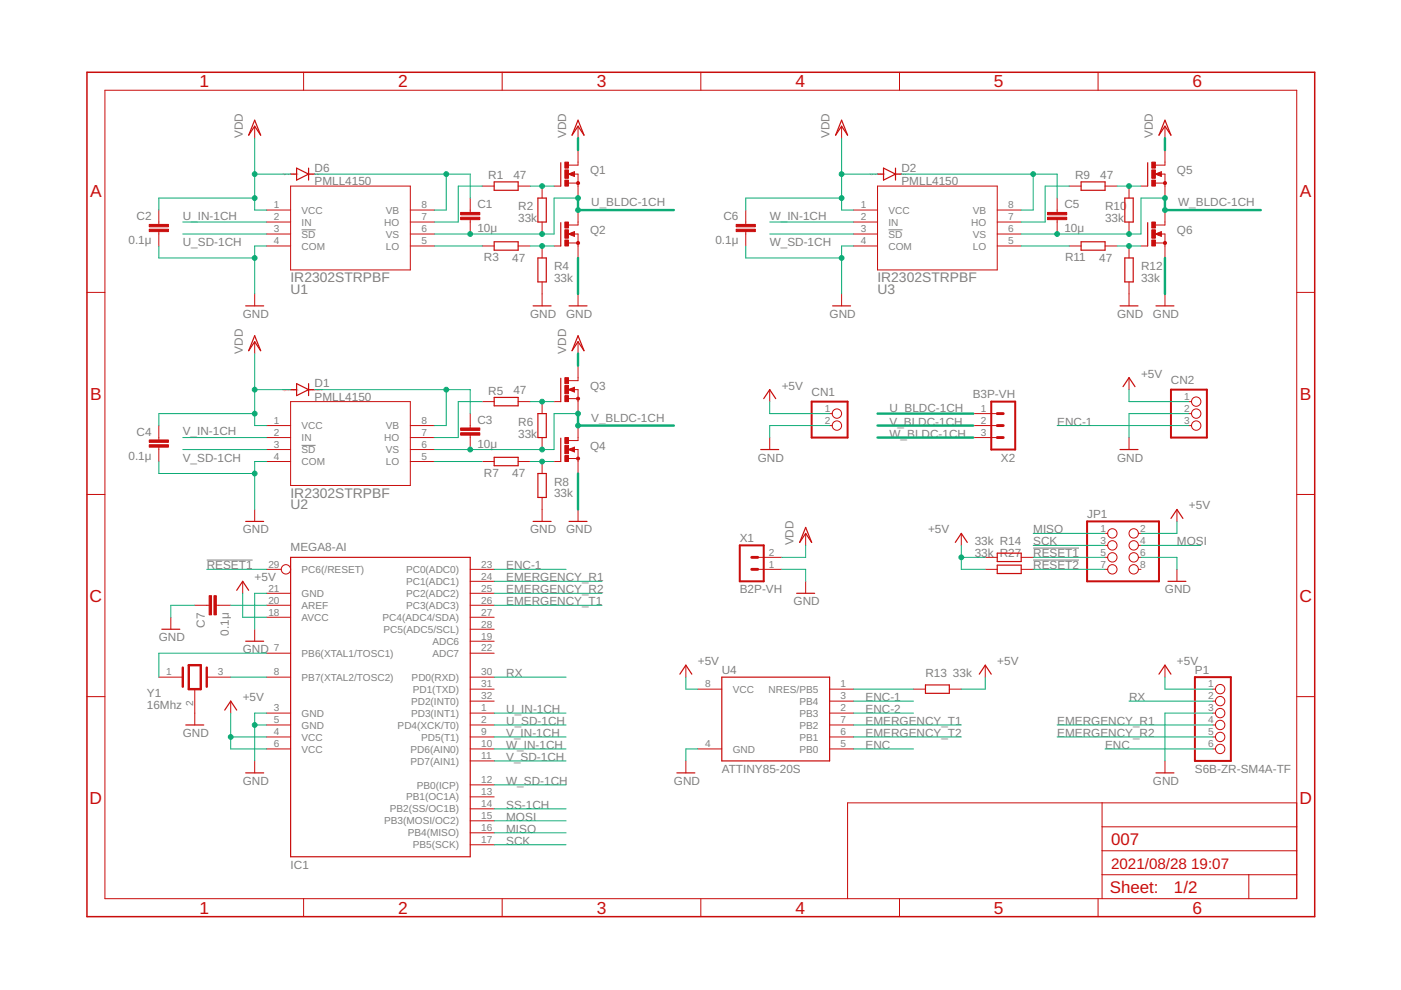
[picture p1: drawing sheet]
<svg xmlns="http://www.w3.org/2000/svg" width="297mm" height="210mm" viewBox="0 0 297 210" stroke-linecap="round" stroke-linejoin="round" font-family="sans-serif">
<path d="M63.9 48.7h3M188.4 48.7h2.9M63.9 94.4h3M43.8 118.7h9.8M219.1 118.7h9.7M219.1 116.2h9.7" fill="none" stroke="#808080" stroke-width=".21"/>
<g fill="none" stroke="#c90d0c" stroke-width=".21">
<path d="M22.2 19.1h252.7v171.4h-252.7zM64.4 15.3v3.8M106.5 15.3v3.8M148.6 15.3v3.8M190.7 15.3v3.8M232.8 15.3v3.8M54 26.8v2.5M61.6 39.5h25.4v17.7h-25.4zM102.2 39.5h2.6M109.9 39.5h2.5M114.9 39.5v2.5M117.5 39.5h1.4"/>
<path d="M120.5 38.8h2.1M120.5 36.9l1.3-.5v1zM121.7 36.9h.9v5.1M122.6 31.8v3.2h-2.1M122.6 26.8v2.5M178.4 26.8v2.5M186.1 39.5h25.3v17.7h-25.3zM226.7 39.5h2.5M234.3 39.5h2.5M239.4 39.5v2.5M241.9 39.5h1.4M245 38.8h2"/>
<path d="M245 36.9l1.2-.5v1zM246.1 36.9h.9v5.1M247 31.8v3.2h-2M247 26.8v2.5M33.7 44.5v3.1M33.7 49.1v3.1M56.5 52.2h5.1M56.5 49.6h5.1M56.5 44.5h5.1M56.5 47.1h5.1M87 52.2h5.1M87 49.6h5.1"/>
<path d="M87 44.5h5.1M87 47.1h5.1M99.7 42v3M99.7 46.6v3M102.2 52.2h2.6M109.9 52.2h2.5M114.9 47.1v2.5M114.9 52.2v2.5M114.9 59.8v5.1M117.5 52.2h1.4M120.5 49.6l1.3-.5v1zM120.5 51.5h2.1"/>
<path d="M121.7 49.6h.9v5.1M122.6 44.5v3.2h-2.1M158.1 44.5v3.1M158.1 49.1v3.1M181 52.2h5.1M181 49.6h5.1M181 44.5h5.1M181 47.1h5.1M211.4 52.2h5.1M211.4 49.6h5.1M211.4 44.5h5.1M211.4 47.1h5.1"/>
<path d="M224.1 42v3M224.1 46.6v3M226.7 52.2h2.5M234.3 52.2h2.5M239.4 47.1v2.5M239.4 52.2v2.5M239.4 59.8v5.1M241.9 52.2h1.4M245 51.5h2M245 49.6l1.2-.5v1zM246.1 49.6h.9v5.1M247 44.5v3.2h-2"/>
<path d="M18.4 62h3.8M54 62.3v2.6M54 72.5v2.5M122.6 62.3v2.6M122.6 72.5v2.5M122.6 77.5v3.2h-2.1M178.4 62.3v2.6M247 62.3v2.6M274.9 62h3.8M33.7 90.2v3.1M33.7 94.8v3.1M56.5 97.9h5.1"/>
<path d="M56.5 95.3h5.1M56.5 90.2h5.1M56.5 92.8h5.1M61.6 85.2h25.4v17.7h-25.4zM87 97.9h5.1M87 95.3h5.1M87 90.2h5.1M87 92.8h5.1M99.7 87.7v3M99.7 92.3v3M102.2 85.2h2.6M102.2 97.9h2.6"/>
<path d="M109.9 85.2h2.5M109.9 97.9h2.5M114.9 85.2v2.5M114.9 92.8v2.5M114.9 97.9v2.5M117.5 85.2h1.4M117.5 97.9h1.4M120.5 82.6l1.3-.5v1zM120.5 95.3l1.3-.5v1zM120.5 84.5h2.1M120.5 97.2h2.1M121.7 82.6h.9v5.1"/>
<path d="M121.7 95.3h.9v5.1M122.6 90.2v3.2h-2.1M163.2 82.6v2.6M163.2 92.8v2.5M175.9 90.2h.5M175.9 87.7h.5M206.4 90.2h5M206.4 92.8h5M206.4 87.7h5M239.4 80.1v2.5M239.4 92.8v2.5M252.1 85.2h.5"/>
<path d="M252.1 90.2h.5M252.1 87.7h.5M18.4 104.8h3.8M54 108v2.6M114.9 105.5v5.1M122.6 108v2.6M160.7 118.2h5M170.8 113.1v2.5M203.8 113.1v2.5M208.9 118.2h2.5M216.5 118.2h2.6M234.3 118.2h.6"/>
<path d="M234.3 113.1h.6M234.3 115.6h.6M241.4 118.2h.5M241.4 113.1h.5M241.4 115.6h.5M249.5 108v2.6M274.9 104.8h3.8M36.2 130.9v2.5M41.3 128.3h3M45.9 128.3h3M51.5 123.3v2.5M54 133.4v2.6"/>
<path d="M56.5 138.5h5.1M56.5 125.8h5.1M56.5 128.3h5.1M56.5 130.9h5.1M56.5 120.7h3.1M99.7 138.5h5.1M99.7 125.8h5.1M99.7 128.3h5.1M99.7 130.9h5.1M99.7 136h5.1M99.7 133.4h5.1M99.7 123.3h5.1"/>
<path d="M99.7 120.7h5.1M160.7 120.7h5M170.8 123.3v2.5M208.9 120.7h2.5M216.5 120.7h2.6M234.3 120.7h.6M241.4 120.7h.5M249.5 120.7v2.6M18.4 147.7h3.8M33.7 143.6h5.1M41.3 146.1v7.6M43.8 143.6h5.1"/>
<path d="M48.9 148.7v2.5M56.5 143.6h5.1M56.5 151.2h5.1M56.5 153.7h5.1M56.5 156.3h5.1M56.5 158.8h5.1M99.7 143.6h5.1M99.7 151.2h5.1M99.7 153.7h5.1M99.7 156.3h5.1M99.7 158.8h5.1M99.7 148.7h5.1"/>
<path d="M99.7 146.1h5.1M145.4 141v2.6M148 158.8h5M148 146.1h5M175.9 151.2h5.1M175.9 153.7h5.1M175.9 156.3h5.1M175.9 158.8h5.1M175.9 148.7h5.1M175.9 146.1h5.1M193.7 146.1h2.5M201.3 146.1h2.5"/>
<path d="M208.9 141v2.6M247 141v2.6M257.2 151.2h.5M257.2 153.7h.5M257.2 156.3h.5M257.2 158.8h.5M257.2 148.7h.5M257.2 146.1h.5M274.9 147.7h3.8M54 161.3v2.6M99.7 179.1h5.1M99.7 176.6h5.1"/>
<path d="M99.7 174h5.1M99.7 171.5h5.1M99.7 169h5.1M99.7 166.4h5.1M99.7 161.3h5.1M145.4 161.3v2.6M233.7 170.2v20.3M233.7 175.3h41.2M247 161.3v2.6M274.9 170.2h-95.2v20.3M64.4 190.5v3.9M106.5 190.5v3.9"/>
<path d="M148.6 190.5v3.9M190.7 190.5v3.9M232.8 190.5v3.9M233.7 185.5h41.2M233.7 180.4h41.2M264.8 185.5v5"/>
<circle cx="177.4" cy="90.2" r=".99"/>
<circle cx="177.4" cy="87.7" r=".99"/>
<circle cx="253.6" cy="87.7" r=".99"/>
<circle cx="253.6" cy="90.2" r=".99"/>
<circle cx="253.6" cy="85.2" r=".99"/>
<circle cx="235.8" cy="115.6" r=".99"/>
<circle cx="235.8" cy="113.1" r=".99"/>
<circle cx="235.8" cy="118.2" r=".99"/>
<circle cx="240.4" cy="113.1" r=".99"/>
<circle cx="240.4" cy="118.2" r=".99"/>
<circle cx="240.4" cy="115.6" r=".99"/>
<circle cx="60.6" cy="120.7" r=".99"/>
<circle cx="235.8" cy="120.7" r=".99"/>
<circle cx="240.4" cy="120.7" r=".99"/>
<circle cx="258.7" cy="151.2" r=".99"/>
<circle cx="258.7" cy="146.1" r=".99"/>
<circle cx="258.7" cy="158.8" r=".99"/>
<circle cx="258.7" cy="148.7" r=".99"/>
<circle cx="258.7" cy="153.7" r=".99"/>
<circle cx="258.7" cy="156.3" r=".99"/>
</g>
<path d="M18.4 15.3h260.3v179.1h-260.3zM121.7 36.7l-.9 .2 .9 .3v-.3h-.3M246.1 36.7l-.9 .2 .9 .3v-.3h-.2M121.7 49.4l-.9 .2 .9 .3v-.3h-.3M246.1 49.4l-.9 .2 .9 .3v-.3h-.2M121.7 82.4l-.9 .2 .9 .3v-.3h-.3M121.7 95.1l-.9 .2 .9 .3v-.3h-.3" fill="none" stroke="#c90d0c" stroke-width=".32"/>
<g fill="none" stroke="#c90d0c" stroke-width=".25">
<path d="M54 25.5l1.3 3.2-1.3-1.9-1.3 1.9zM61.6 36.9h1.3M62.9 35.6l2.5 1.3-2.5 1.3zM65.4 35.6v2.6M65.4 36.9h1.3M104.8 38.6h5.1v1.7h-5.1zM118.9 34.5v5M122.6 25.5l1.2 3.2-1.2-1.9-1.3 1.9zM178.4 25.5l1.3 3.2-1.3-1.9-1.2 1.9zM186.1 36.9h1.2M187.3 35.6l2.6 1.3-2.6 1.3zM189.9 36.9h1.2"/>
<path d="M189.9 35.6v2.6M229.2 38.6h5.1v1.7h-5.1zM243.3 34.5v5M247 25.5l1.3 3.2-1.3-1.9-1.3 1.9zM104.8 51.3h5.1v1.7h-5.1zM114 42h1.8v5.1h-1.8zM114 54.7h1.8v5.1h-1.8zM118.9 47.2v5M229.2 51.3h5.1v1.7h-5.1zM238.5 42h1.8v5.1h-1.8zM238.5 54.7h1.8v5.1h-1.8zM243.3 47.2v5"/>
<path d="M52.1 64.9h3.8M54 71.2l1.3 3.2-1.3-1.9-1.3 1.9zM113 64.9h3.8M120.6 64.9h3.9M122.6 71.2l1.2 3.2-1.2-1.9-1.3 1.9zM176.5 64.9h3.8M237.5 64.9h3.8M245.1 64.9h3.8M61.6 82.6h1.3M62.9 81.3l2.5 1.3-2.5 1.3zM65.4 81.3v2.6M65.4 82.6h1.3"/>
<path d="M104.8 84.3h5.1v1.7h-5.1zM104.8 97h5.1v1.7h-5.1zM114 87.7h1.8v5.1h-1.8zM118.9 80.2v5M118.9 92.9v5M161.3 95.3h3.8M161.9 84.5l1.3-1.9 1.3 1.9M237.5 95.3h3.8M238.1 82l1.3-1.9 1.2 1.9M52.1 110.6h3.8M61.6 118.2h38.1v63.5h-38.1zM113 110.6h3.8"/>
<path d="M114 100.4h1.8v5.1h-1.8zM120.6 110.6h3.9M170.8 111.8l1.3 3.2-1.3-1.9-1.3 1.9zM202.5 115l1.3-1.9 1.3 1.9M211.4 117.3h5.1v1.8h-5.1zM211.4 119.8h5.1v1.8h-5.1zM248.3 109.9l1.2-1.9 1.3 1.9M34.3 133.4h3.8M50.2 125.2l1.3-1.9 1.2 1.9M52.1 136h3.8M168.9 125.8h3.8M247.6 123.3h3.8"/>
<path d="M39.4 153.7h3.8M47.6 150.6l1.3-1.9 1.3 1.9M144.1 142.9l1.3-1.9 1.3 1.9M153 143.6h22.9v17.7h-22.9zM196.2 145.2h5.1v1.8h-5.1zM207.6 142.9l1.3-1.9 1.3 1.9M245.7 142.9l1.3-1.9 1.3 1.9M52.1 163.9h3.8M143.5 163.9h3.8M245.1 163.9h3.8"/>
</g>
<g fill="#c90d0c" stroke="#c90d0c" stroke-width=".21">
<circle cx="122.6" cy="38.8" r=".33"/>
<circle cx="122.6" cy="51.5" r=".33"/>
<circle cx="122.6" cy="84.5" r=".32"/>
<circle cx="122.6" cy="97.2" r=".32"/>
<circle cx="247" cy="38.8" r=".33"/>
<circle cx="247" cy="51.5" r=".33"/>
</g>
<g fill="#c90d0c" stroke="#c90d0c" stroke-width=".21">
<path d="M119.8 38.2h.7v1.3h-.7z"/>
<path d="M119.8 34.4h.7v1.2h-.7z"/>
<path d="M119.8 36h.7v1.8h-.7z"/>
<path d="M119.8 50.9h.7v1.3h-.7z"/>
<path d="M119.8 47.1h.7v1.2h-.7z"/>
<path d="M119.8 48.7h.7v1.8h-.7z"/>
<path d="M97.7 46.1h4v.5h-4z"/>
<path d="M97.7 45h4v.6h-4z"/>
<path d="M31.6 47.6h4.1v.5h-4.1z"/>
<path d="M31.6 48.6h4.1v.5h-4.1z"/>
<path d="M44.3 126.3h.6v4.1h-.6z"/>
<path d="M45.4 126.3h.5v4.1h-.5z"/>
<path d="M119.8 83.9h.7v1.3h-.7z"/>
<path d="M119.8 80.1h.7v1.2h-.7z"/>
<path d="M119.8 81.7h.7v1.8h-.7z"/>
<path d="M119.8 96.6h.7v1.3h-.7z"/>
<path d="M119.8 92.8h.7v1.2h-.7z"/>
<path d="M119.8 94.4h.7v1.8h-.7z"/>
<path d="M97.7 91.8h4v.5h-4z"/>
<path d="M97.7 90.7h4v.5h-4z"/>
<path d="M31.6 93.3h4.1v.5h-4.1z"/>
<path d="M31.6 94.3h4.1v.5h-4.1z"/>
<path d="M244.2 38.2h.8v1.3h-.8z"/>
<path d="M244.2 34.4h.8v1.2h-.8z"/>
<path d="M244.2 36h.8v1.8h-.8z"/>
<path d="M244.2 50.9h.8v1.3h-.8z"/>
<path d="M244.2 47.1h.8v1.2h-.8z"/>
<path d="M244.2 48.7h.8v1.8h-.8z"/>
<path d="M222.1 46.1h4.1v.5h-4.1z"/>
<path d="M222.1 45h4.1v.6h-4.1z"/>
<path d="M156.1 47.6h4v.5h-4z"/>
<path d="M156.1 48.6h4v.5h-4z"/>
</g>
<path d="M38.8 141.5v4.1M40 141h2.6v5.1h-2.6zM43.8 141.5v4.1" fill="none" stroke="#c90d0c" stroke-width=".51"/>
<path d="M172.1 85.2h7.6v7.6h-7.6zM210.2 85.2h5v10.1h-5zM248.3 82.6h7.6v10.2h-7.6zM156.8 115.6h5.1v7.7h-5.1zM230.5 110.6h15.2v12.7h-15.2zM253.3 143.6h7.7v17.7h-7.7z" fill="none" stroke="#c90d0c" stroke-width=".42"/>
<path d="M211.4 92.8h1.3M211.4 90.2h1.3M211.4 87.7h1.3M159.4 118.2h1.3M159.4 120.7h1.3" fill="none" stroke="#c90d0c" stroke-width=".61"/>
<path d="M122.6 29.3v2.5M247 29.3v2.5M122.6 42v2.5h20.3M122.6 54.7v7.6M247 42v2.5h20.3M247 54.7v7.6M122.6 75v2.5M122.6 87.7v2.5h20.3M186.1 87.7h20.3M186.1 92.8h20.3M186.1 90.2h20.3M122.6 100.4v7.6" fill="none" stroke="#0dab76" stroke-width=".51"/>
<g fill="none" stroke="#0dab76" stroke-width=".21">
<path d="M54 29.3v15.2h2.5M54 36.9h7.6M66.7 36.9h33v5.1M94.6 36.9v7.6h-2.5M102.2 39.5h-5v7.6h-5.1M112.4 39.5h5.1M178.4 29.3v15.2h2.6M178.4 36.9h7.7M191.1 36.9h33v5.1M219.1 36.9v7.6h-2.6M226.7 39.5h-5.1v7.6h-5.1M236.8 39.5h5.1"/>
<path d="M33.7 52.2v2.5h20.3M38.8 49.6h17.7M38.8 47.1h17.7M54 42h-20.3v2.5M56.5 52.2h-2.5v10.1M92.1 52.2h10.1M112.4 52.2h5.1M122.6 42h-5.1v7.6h-25.4M158.1 52.2v2.5h20.3M163.2 49.6h17.8M163.2 47.1h17.8M178.4 42h-20.3v2.5"/>
<path d="M181 52.2h-2.6v10.1M216.5 52.2h10.2M236.8 52.2h5.1M247 42h-5.1v7.6h-25.4M54 75v15.2h2.5M33.7 97.9v2.5h20.3M38.8 92.8h17.7M38.8 95.3h17.7M54 87.7h-20.3v2.5M54 82.6h7.6M56.5 97.9h-2.5v10.1M66.7 82.6h33v5.1"/>
<path d="M92.1 97.9h10.1M94.6 82.6v7.6h-2.5M102.2 85.2h-5v7.6h-5.1M112.4 97.9h5.1M112.4 85.2h5.1M122.6 87.7h-5.1v7.6h-25.4M163.2 85.2v2.5h12.7M175.9 90.2h-12.7v2.6M224.1 90.2h28M239.4 82.6v2.6h12.7M252.1 87.7h-12.7v5.1M170.8 115.6v2.6h-5.1"/>
<path d="M203.8 115.6v5.1h5.1M203.8 118.2h5.1M219.1 118.2h15.2M219.1 113.1h15.2M219.1 115.6h15.2M241.9 118.2h7.6v2.5M241.9 115.6h12.7M249.5 110.6v2.5h-7.6M41.3 128.3h-5.1v2.6M43.8 120.7h12.7M48.9 128.3h7.6M51.5 125.8v5.1h5"/>
<path d="M56.5 125.8h-2.5v7.6M56.5 138.5h-22.8v5.1M104.8 125.8h22.8M104.8 128.3h22.8M104.8 120.7h15.2M104.8 123.3h22.8M165.7 120.7h5.1v2.6M219.1 120.7h15.2M48.9 151.2v7.6h7.6M48.9 156.3h7.6M48.9 143.6h7.6M54 153.7h2.5"/>
<path d="M56.5 151.2h-2.5v10.1M104.8 153.7h15.2M104.8 151.2h15.2M104.8 158.8h15.2M104.8 156.3h15.2M104.8 143.6h15.2M145.4 143.6v2.5h2.6M148 158.8h-2.6v2.5M181 153.7h22.8M181 151.2h12.7M181 158.8h12.7M181 156.3h22.8"/>
<path d="M181 148.7h12.7M181 146.1h12.7M208.9 143.6v2.5h-5.1M224.1 153.7h33.1M224.1 156.3h33.1M234.3 158.8h22.9M239.4 148.7h17.8M247 143.6v2.5h10.2M257.2 151.2h-10.2v10.1M104.8 161.3h15.2M104.8 166.4h15.2M104.8 176.6h15.2"/>
<path d="M104.8 174h15.2M104.8 171.5h15.2M104.8 179.1h15.2"/>
</g>
<g fill="#0dab76" stroke="#0dab76" stroke-width=".21">
<circle cx="54" cy="54.7" r=".51"/>
<circle cx="54" cy="153.7" r=".51"/>
<circle cx="54" cy="100.4" r=".51"/>
<circle cx="178.4" cy="54.7" r=".51"/>
<circle cx="54" cy="36.9" r=".51"/>
<circle cx="54" cy="42" r=".51"/>
<circle cx="54" cy="82.6" r=".51"/>
<circle cx="54" cy="87.7" r=".51"/>
<circle cx="178.4" cy="36.9" r=".51"/>
<circle cx="178.4" cy="42" r=".51"/>
<circle cx="94.6" cy="36.9" r=".51"/>
<circle cx="99.7" cy="49.6" r=".51"/>
<circle cx="114.9" cy="49.6" r=".51"/>
<circle cx="122.6" cy="42" r=".51"/>
<circle cx="122.6" cy="44.5" r=".51"/>
<circle cx="114.9" cy="39.5" r=".51"/>
<circle cx="114.9" cy="52.2" r=".51"/>
<circle cx="94.6" cy="82.6" r=".51"/>
<circle cx="114.9" cy="85.2" r=".51"/>
<circle cx="114.9" cy="97.9" r=".51"/>
<circle cx="219.1" cy="36.9" r=".51"/>
<circle cx="239.4" cy="39.5" r=".51"/>
<circle cx="239.4" cy="52.2" r=".51"/>
<circle cx="224.1" cy="49.6" r=".51"/>
<circle cx="239.4" cy="49.6" r=".51"/>
<circle cx="247" cy="42" r=".51"/>
<circle cx="247" cy="44.5" r=".51"/>
<circle cx="99.7" cy="95.3" r=".51"/>
<circle cx="114.9" cy="95.3" r=".51"/>
<circle cx="122.6" cy="87.7" r=".51"/>
<circle cx="122.6" cy="90.2" r=".51"/>
<circle cx="48.9" cy="156.3" r=".51"/>
<circle cx="203.8" cy="118.2" r=".51"/>
</g>
<g font-size="3.7" fill="#c90d0c">
<text x="42.3" y="18.5">1</text>
<text x="84.4" y="18.5">2</text>
<text x="126.5" y="18.5">3</text>
<text x="168.6" y="18.5">4</text>
<text x="210.7" y="18.5">5</text>
<text x="252.9" y="18.5">6</text>
<text x="19.1" y="41.9">A</text>
<text x="275.6" y="41.9">A</text>
<text x="19.1" y="84.7">B</text>
<text x="275.6" y="84.7">B</text>
<text x="19" y="127.6">C</text>
<text x="275.5" y="127.6">C</text>
<text x="19" y="170.4">D</text>
<text x="275.5" y="170.4">D</text>
<text x="42.3" y="193.7">1</text>
<text x="84.4" y="193.7">2</text>
<text x="126.5" y="193.7">3</text>
<text x="168.6" y="193.7">4</text>
<text x="210.7" y="193.7">5</text>
<text x="252.9" y="193.7">6</text>
</g>
<g font-size="3.6" fill="#c90d0c">
<text x="235.6" y="179.1">007</text>
<text x="235.3" y="189.4">Sheet:</text>
<text x="248.9" y="189.3">1/2</text>
</g>
<g font-size="3.2" fill="#c90d0c">
<text x="235.6" y="184.2">2021/08/28</text>
<text x="252.6" y="184.2">19:07</text>
</g>
<g font-size="2.9" fill="#808080">
<text x="61.6" y="59.8">IR2302STRPBF</text>
<text x="186" y="59.8">IR2302STRPBF</text>
<text x="61.6" y="62.3">U1</text>
<text x="186" y="62.3">U3</text>
<text x="61.6" y="105.5">IR2302STRPBF</text>
<text x="61.6" y="108">U2</text>
</g>
<g font-size="2.5" fill="#808080">
<text x="51.5" y="29.3" transform="rotate(-90 51.5 29.3)">VDD</text>
<text x="120" y="29.3" transform="rotate(-90 120 29.3)">VDD</text>
<text x="175.9" y="29.3" transform="rotate(-90 175.9 29.3)">VDD</text>
<text x="244.5" y="29.3" transform="rotate(-90 244.5 29.3)">VDD</text>
<text x="66.7" y="39.2">PMLL4150</text>
<text x="66.7" y="36.4">D6</text>
<text x="103.5" y="38">R1</text>
<text x="108.8" y="37.9">47</text>
<text x="125.1" y="36.9">Q1</text>
<text x="191.1" y="39.2">PMLL4150</text>
<text x="191.1" y="36.4">D2</text>
<text x="227.9" y="38">R9</text>
<text x="233.3" y="37.9">47</text>
<text x="249.5" y="36.9">Q5</text>
<text x="29" y="46.7">C2</text>
<text x="38.8" y="46.6">U_IN-1CH</text>
<text x="101.2" y="44.1">C1</text>
<text x="109.9" y="47.1">33k</text>
<text x="109.9" y="44.6">R2</text>
<text x="125.4" y="43.8">U_BLDC-1CH</text>
<text x="153.4" y="46.7">C6</text>
<text x="163.2" y="46.6">W_IN-1CH</text>
<text x="225.7" y="44.1">C5</text>
<text x="234.3" y="47.1">33k</text>
<text x="234.3" y="44.6">R10</text>
<text x="249.8" y="43.8">W_BLDC-1CH</text>
<text x="27.2" y="51.8">0.1μ</text>
<text x="38.8" y="52.1">U_SD-1CH</text>
<text x="101.2" y="49.2">10μ</text>
<text x="125.1" y="49.6">Q2</text>
<text x="151.7" y="51.8">0.1μ</text>
<text x="163.2" y="52.1">W_SD-1CH</text>
<text x="225.7" y="49.2">10μ</text>
<text x="249.5" y="49.6">Q6</text>
<text x="102.6" y="55.4">R3</text>
<text x="108.6" y="55.5">47</text>
<text x="117.5" y="59.8">33k</text>
<text x="117.5" y="57.3">R4</text>
<text x="225.8" y="55.4">R11</text>
<text x="233" y="55.5">47</text>
<text x="241.9" y="59.8">33k</text>
<text x="241.9" y="57.3">R12</text>
<text x="51.5" y="67.4">GND</text>
<text x="112.4" y="67.4">GND</text>
<text x="120" y="67.4">GND</text>
<text x="175.9" y="67.4">GND</text>
<text x="236.8" y="67.4">GND</text>
<text x="244.5" y="67.4">GND</text>
<text x="51.5" y="75" transform="rotate(-90 51.5 75)">VDD</text>
<text x="120" y="75" transform="rotate(-90 120 75)">VDD</text>
<text x="66.7" y="82.1">D1</text>
<text x="103.5" y="83.7">R5</text>
<text x="108.8" y="83.6">47</text>
<text x="125.1" y="82.6">Q3</text>
<text x="165.7" y="82.6">+5V</text>
<text x="172.1" y="83.9">CN1</text>
<text x="241.9" y="80.1">+5V</text>
<text x="248.3" y="81.4">CN2</text>
<text x="66.7" y="84.9">PMLL4150</text>
<text x="101.2" y="89.9">C3</text>
<text x="125.4" y="89.5">V_BLDC-1CH</text>
<text x="188.6" y="87.4">U_BLDC-1CH</text>
<text x="206.2" y="84.4">B3P-VH</text>
<text x="29" y="92.4">C4</text>
<text x="38.8" y="92.3">V_IN-1CH</text>
<text x="101.2" y="94.9">10μ</text>
<text x="109.9" y="92.8">33k</text>
<text x="109.9" y="90.3">R6</text>
<text x="125.1" y="95.3">Q4</text>
<text x="188.6" y="92.8">W_BLDC-1CH</text>
<text x="188.6" y="90.2">V_BLDC-1CH</text>
<text x="224.1" y="90.2">ENC-1</text>
<text x="27.2" y="97.5">0.1μ</text>
<text x="38.8" y="97.9">V_SD-1CH</text>
<text x="102.6" y="101.1">R7</text>
<text x="108.6" y="101.2">47</text>
<text x="160.7" y="97.9">GND</text>
<text x="212.2" y="97.9">X2</text>
<text x="236.8" y="97.9">GND</text>
<text x="117.5" y="105.5">33k</text>
<text x="117.5" y="103">R8</text>
<text x="51.5" y="113.1">GND</text>
<text x="112.4" y="113.1">GND</text>
<text x="120" y="113.1">GND</text>
<text x="196.8" y="113.1">+5V</text>
<text x="219.1" y="113.1">MISO</text>
<text x="230.5" y="109.9">JP1</text>
<text x="252.1" y="108">+5V</text>
<text x="61.6" y="116.9">MEGA8-AI</text>
<text x="156.8" y="114.9">X1</text>
<text x="168.3" y="115.6" transform="rotate(-90 168.3 115.6)">VDD</text>
<text x="206.7" y="115.6">33k R14</text>
<text x="206.7" y="118.2">33k R27</text>
<text x="219.1" y="118.2">RESET1</text>
<text x="219.1" y="115.6">SCK</text>
<text x="249.5" y="115.6">MOSI</text>
<text x="43.8" y="120.7">RESET1</text>
<text x="54" y="123.3">+5V</text>
<text x="107.3" y="123.3">EMERGENCY_R1</text>
<text x="107.3" y="125.8">EMERGENCY_R2</text>
<text x="107.3" y="120.7">ENC-1</text>
<text x="156.8" y="125.8">B2P-VH</text>
<text x="219.1" y="120.7">RESET2</text>
<text x="247" y="125.8">GND</text>
<text x="107.3" y="128.3">EMERGENCY_T1</text>
<text x="168.3" y="128.3">GND</text>
<text x="33.7" y="135.9">GND</text>
<text x="43.5" y="133" transform="rotate(-90 43.5 133)">C7</text>
<text x="48.5" y="134.8" transform="rotate(-90 48.5 134.8)">0.1μ</text>
<text x="51.5" y="138.5">GND</text>
<text x="107.3" y="143.6">RX</text>
<text x="148" y="141">+5V</text>
<text x="153" y="142.8">U4</text>
<text x="196.2" y="143.6">R13</text>
<text x="202" y="143.6">33k</text>
<text x="211.4" y="141">+5V</text>
<text x="249.5" y="141">+5V</text>
<text x="253.3" y="142.9">P1</text>
<text x="31.1" y="147.9">Y1</text>
<text x="51.5" y="148.6">+5V</text>
<text x="183.5" y="148.6">ENC-1</text>
<text x="239.4" y="148.6">RX</text>
<text x="31.1" y="150.4">16Mhz</text>
<text x="107.3" y="151.2">U_IN-1CH</text>
<text x="107.3" y="153.7">U_SD-1CH</text>
<text x="183.5" y="151.2">ENC-2</text>
<text x="183.5" y="153.7">EMERGENCY_T1</text>
<text x="224.1" y="153.7">EMERGENCY_R1</text>
<text x="38.8" y="156.3">GND</text>
<text x="107.3" y="156.3">V_IN-1CH</text>
<text x="107.3" y="161.3">V_SD-1CH</text>
<text x="107.3" y="158.8">W_IN-1CH</text>
<text x="183.5" y="158.8">ENC</text>
<text x="183.5" y="156.3">EMERGENCY_T2</text>
<text x="224.1" y="156.3">EMERGENCY_R2</text>
<text x="234.3" y="158.8">ENC</text>
<text x="51.5" y="166.4">GND</text>
<text x="107.3" y="166.4">W_SD-1CH</text>
<text x="142.9" y="166.4">GND</text>
<text x="153" y="163.9">ATTINY85-20S</text>
<text x="244.5" y="166.4">GND</text>
<text x="253.3" y="163.9">S6B-ZR-SM4A-TF</text>
<text x="107.3" y="171.5">SS-1CH</text>
<text x="107.3" y="176.6">MISO</text>
<text x="107.3" y="174">MOSI</text>
<text x="107.3" y="179.1">SCK</text>
<text x="61.6" y="184.2">IC1</text>
</g>
<g font-size="2.1" fill="#808080">
<text x="58.1" y="44.2">1</text>
<text x="58.1" y="46.7">2</text>
<text x="63.9" y="45.3">VCC</text>
<text x="63.9" y="47.8">IN</text>
<text x="81.5" y="47.8">HO</text>
<text x="81.8" y="45.3">VB</text>
<text x="89.3" y="46.7">7</text>
<text x="89.3" y="44.2">8</text>
<text x="182.5" y="44.2">1</text>
<text x="182.5" y="46.7">2</text>
<text x="188.4" y="45.3">VCC</text>
<text x="188.4" y="47.8">IN</text>
<text x="205.9" y="47.8">HO</text>
<text x="206.2" y="45.3">VB</text>
<text x="213.8" y="46.7">7</text>
<text x="213.8" y="44.2">8</text>
<text x="58.1" y="49.3">3</text>
<text x="58.1" y="51.8">4</text>
<text x="63.9" y="50.4">SD</text>
<text x="63.9" y="52.9">COM</text>
<text x="81.8" y="52.9">LO</text>
<text x="81.8" y="50.4">VS</text>
<text x="89.3" y="51.8">5</text>
<text x="89.3" y="49.3">6</text>
<text x="182.5" y="49.3">3</text>
<text x="182.5" y="51.8">4</text>
<text x="188.4" y="50.4">SD</text>
<text x="188.4" y="52.9">COM</text>
<text x="206.2" y="52.9">LO</text>
<text x="206.2" y="50.4">VS</text>
<text x="213.8" y="51.8">5</text>
<text x="213.8" y="49.3">6</text>
<text x="58.1" y="89.9">1</text>
<text x="89.3" y="89.9">8</text>
<text x="174.9" y="87.3">1</text>
<text x="174.9" y="89.9">2</text>
<text x="207.9" y="87.3">1</text>
<text x="207.9" y="89.9">2</text>
<text x="251.1" y="84.8">1</text>
<text x="251.1" y="87.3">2</text>
<text x="251.1" y="89.9">3</text>
<text x="58.1" y="92.4">2</text>
<text x="58.1" y="95">3</text>
<text x="63.9" y="91">VCC</text>
<text x="63.9" y="93.5">IN</text>
<text x="81.5" y="93.5">HO</text>
<text x="81.8" y="91">VB</text>
<text x="89.3" y="95">6</text>
<text x="89.3" y="92.4">7</text>
<text x="207.9" y="92.4">3</text>
<text x="58.1" y="97.5">4</text>
<text x="63.9" y="96.1">SD</text>
<text x="63.9" y="98.6">COM</text>
<text x="81.8" y="98.6">LO</text>
<text x="81.8" y="96.1">VS</text>
<text x="89.3" y="97.5">5</text>
<text x="233.3" y="112.7">1</text>
<text x="241.7" y="112.7">2</text>
<text x="163" y="117.8">2</text>
<text x="233.3" y="115.3">3</text>
<text x="233.3" y="117.8">5</text>
<text x="241.7" y="115.3">4</text>
<text x="241.7" y="117.8">6</text>
<text x="56.9" y="125.4">21</text>
<text x="56.9" y="120.4">29</text>
<text x="63.9" y="121.5">PC6(/RESET)</text>
<text x="86.1" y="124">PC1(ADC1)</text>
<text x="86.1" y="121.5">PC0(ADC0)</text>
<text x="102" y="125.4">25</text>
<text x="102" y="122.9">24</text>
<text x="102" y="120.4">23</text>
<text x="163" y="120.4">1</text>
<text x="233.3" y="120.4">7</text>
<text x="241.7" y="120.4">8</text>
<text x="56.9" y="128">20</text>
<text x="56.9" y="130.5">18</text>
<text x="63.9" y="126.6">GND</text>
<text x="63.9" y="129.1">AREF</text>
<text x="63.9" y="131.6">AVCC</text>
<text x="81.1" y="131.6">PC4(ADC4/SDA)</text>
<text x="86.1" y="129.1">PC3(ADC3)</text>
<text x="86.1" y="126.6">PC2(ADC2)</text>
<text x="102" y="130.5">27</text>
<text x="102" y="128">26</text>
<text x="81.3" y="134.2">PC5(ADC5/SCL)</text>
<text x="91.7" y="136.7">ADC6</text>
<text x="102" y="135.6">19</text>
<text x="102" y="133.1">28</text>
<text x="35.2" y="143.2">1</text>
<text x="46.2" y="143.2">3</text>
<text x="58.1" y="143.2">8</text>
<text x="58.1" y="138.1">7</text>
<text x="63.9" y="139.2">PB6(XTAL1/TOSC1)</text>
<text x="91.7" y="139.2">ADC7</text>
<text x="102" y="143.2">30</text>
<text x="102" y="138.1">22</text>
<text x="40.9" y="149.6" transform="rotate(-90 40.9 149.6)">2</text>
<text x="63.9" y="144.3">PB7(XTAL2/TOSC2)</text>
<text x="87.1" y="149.4">PD2(INT0)</text>
<text x="87.3" y="144.3">PD0(RXD)</text>
<text x="87.5" y="146.9">PD1(TXD)</text>
<text x="102" y="148.3">32</text>
<text x="102" y="145.7">31</text>
<text x="149.5" y="145.7">8</text>
<text x="155.4" y="146.9">VCC</text>
<text x="163" y="146.9">NRES/PB5</text>
<text x="169.5" y="149.4">PB4</text>
<text x="178.2" y="148.3">3</text>
<text x="178.2" y="145.7">1</text>
<text x="256.2" y="145.7">1</text>
<text x="256.2" y="148.3">2</text>
<text x="58.1" y="150.8">3</text>
<text x="58.1" y="153.4">5</text>
<text x="58.1" y="155.9">4</text>
<text x="63.9" y="151.9">GND</text>
<text x="63.9" y="154.5">GND</text>
<text x="84.3" y="154.5">PD4(XCK/T0)</text>
<text x="87.1" y="151.9">PD3(INT1)</text>
<text x="102" y="155.9">9</text>
<text x="102" y="153.4">2</text>
<text x="102" y="150.8">1</text>
<text x="169.5" y="154.5">PB2</text>
<text x="169.5" y="151.9">PB3</text>
<text x="178.2" y="155.9">6</text>
<text x="178.2" y="153.4">7</text>
<text x="178.2" y="150.8">2</text>
<text x="256.2" y="150.8">3</text>
<text x="256.2" y="153.4">4</text>
<text x="256.2" y="155.9">5</text>
<text x="58.1" y="158.4">6</text>
<text x="63.9" y="157">VCC</text>
<text x="63.9" y="159.6">VCC</text>
<text x="87" y="159.6">PD6(AIN0)</text>
<text x="89.3" y="157">PD5(T1)</text>
<text x="102" y="161">11</text>
<text x="102" y="158.4">10</text>
<text x="149.5" y="158.4">4</text>
<text x="155.4" y="159.6">GND</text>
<text x="169.5" y="159.6">PB0</text>
<text x="169.5" y="157">PB1</text>
<text x="178.2" y="158.4">5</text>
<text x="256.2" y="158.4">6</text>
<text x="87" y="162.1">PD7(AIN1)</text>
<text x="88.3" y="167.2">PB0(ICP)</text>
<text x="102" y="166.1">12</text>
<text x="82.6" y="172.3">PB2(SS/OC1B)</text>
<text x="86.1" y="169.7">PB1(OC1A)</text>
<text x="102" y="173.7">15</text>
<text x="102" y="171.1">14</text>
<text x="102" y="168.6">13</text>
<text x="81.4" y="174.8">PB3(MOSI/OC2)</text>
<text x="86.4" y="177.3">PB4(MISO)</text>
<text x="87.5" y="179.9">PB5(SCK)</text>
<text x="102" y="178.8">17</text>
<text x="102" y="176.2">16</text>
</g>
<g font-size=".6" fill="#ffba08">
<text x="59.9" y="37.1">SpiceOrder 1</text>
<text x="65" y="37.1">SpiceOrder 2</text>
<text x="184.4" y="37.1">SpiceOrder 1</text>
<text x="189.5" y="37.1">SpiceOrder 2</text>
<text x="59.9" y="82.8">SpiceOrder 1</text>
<text x="65" y="82.8">SpiceOrder 2</text>
</g>
</svg>
